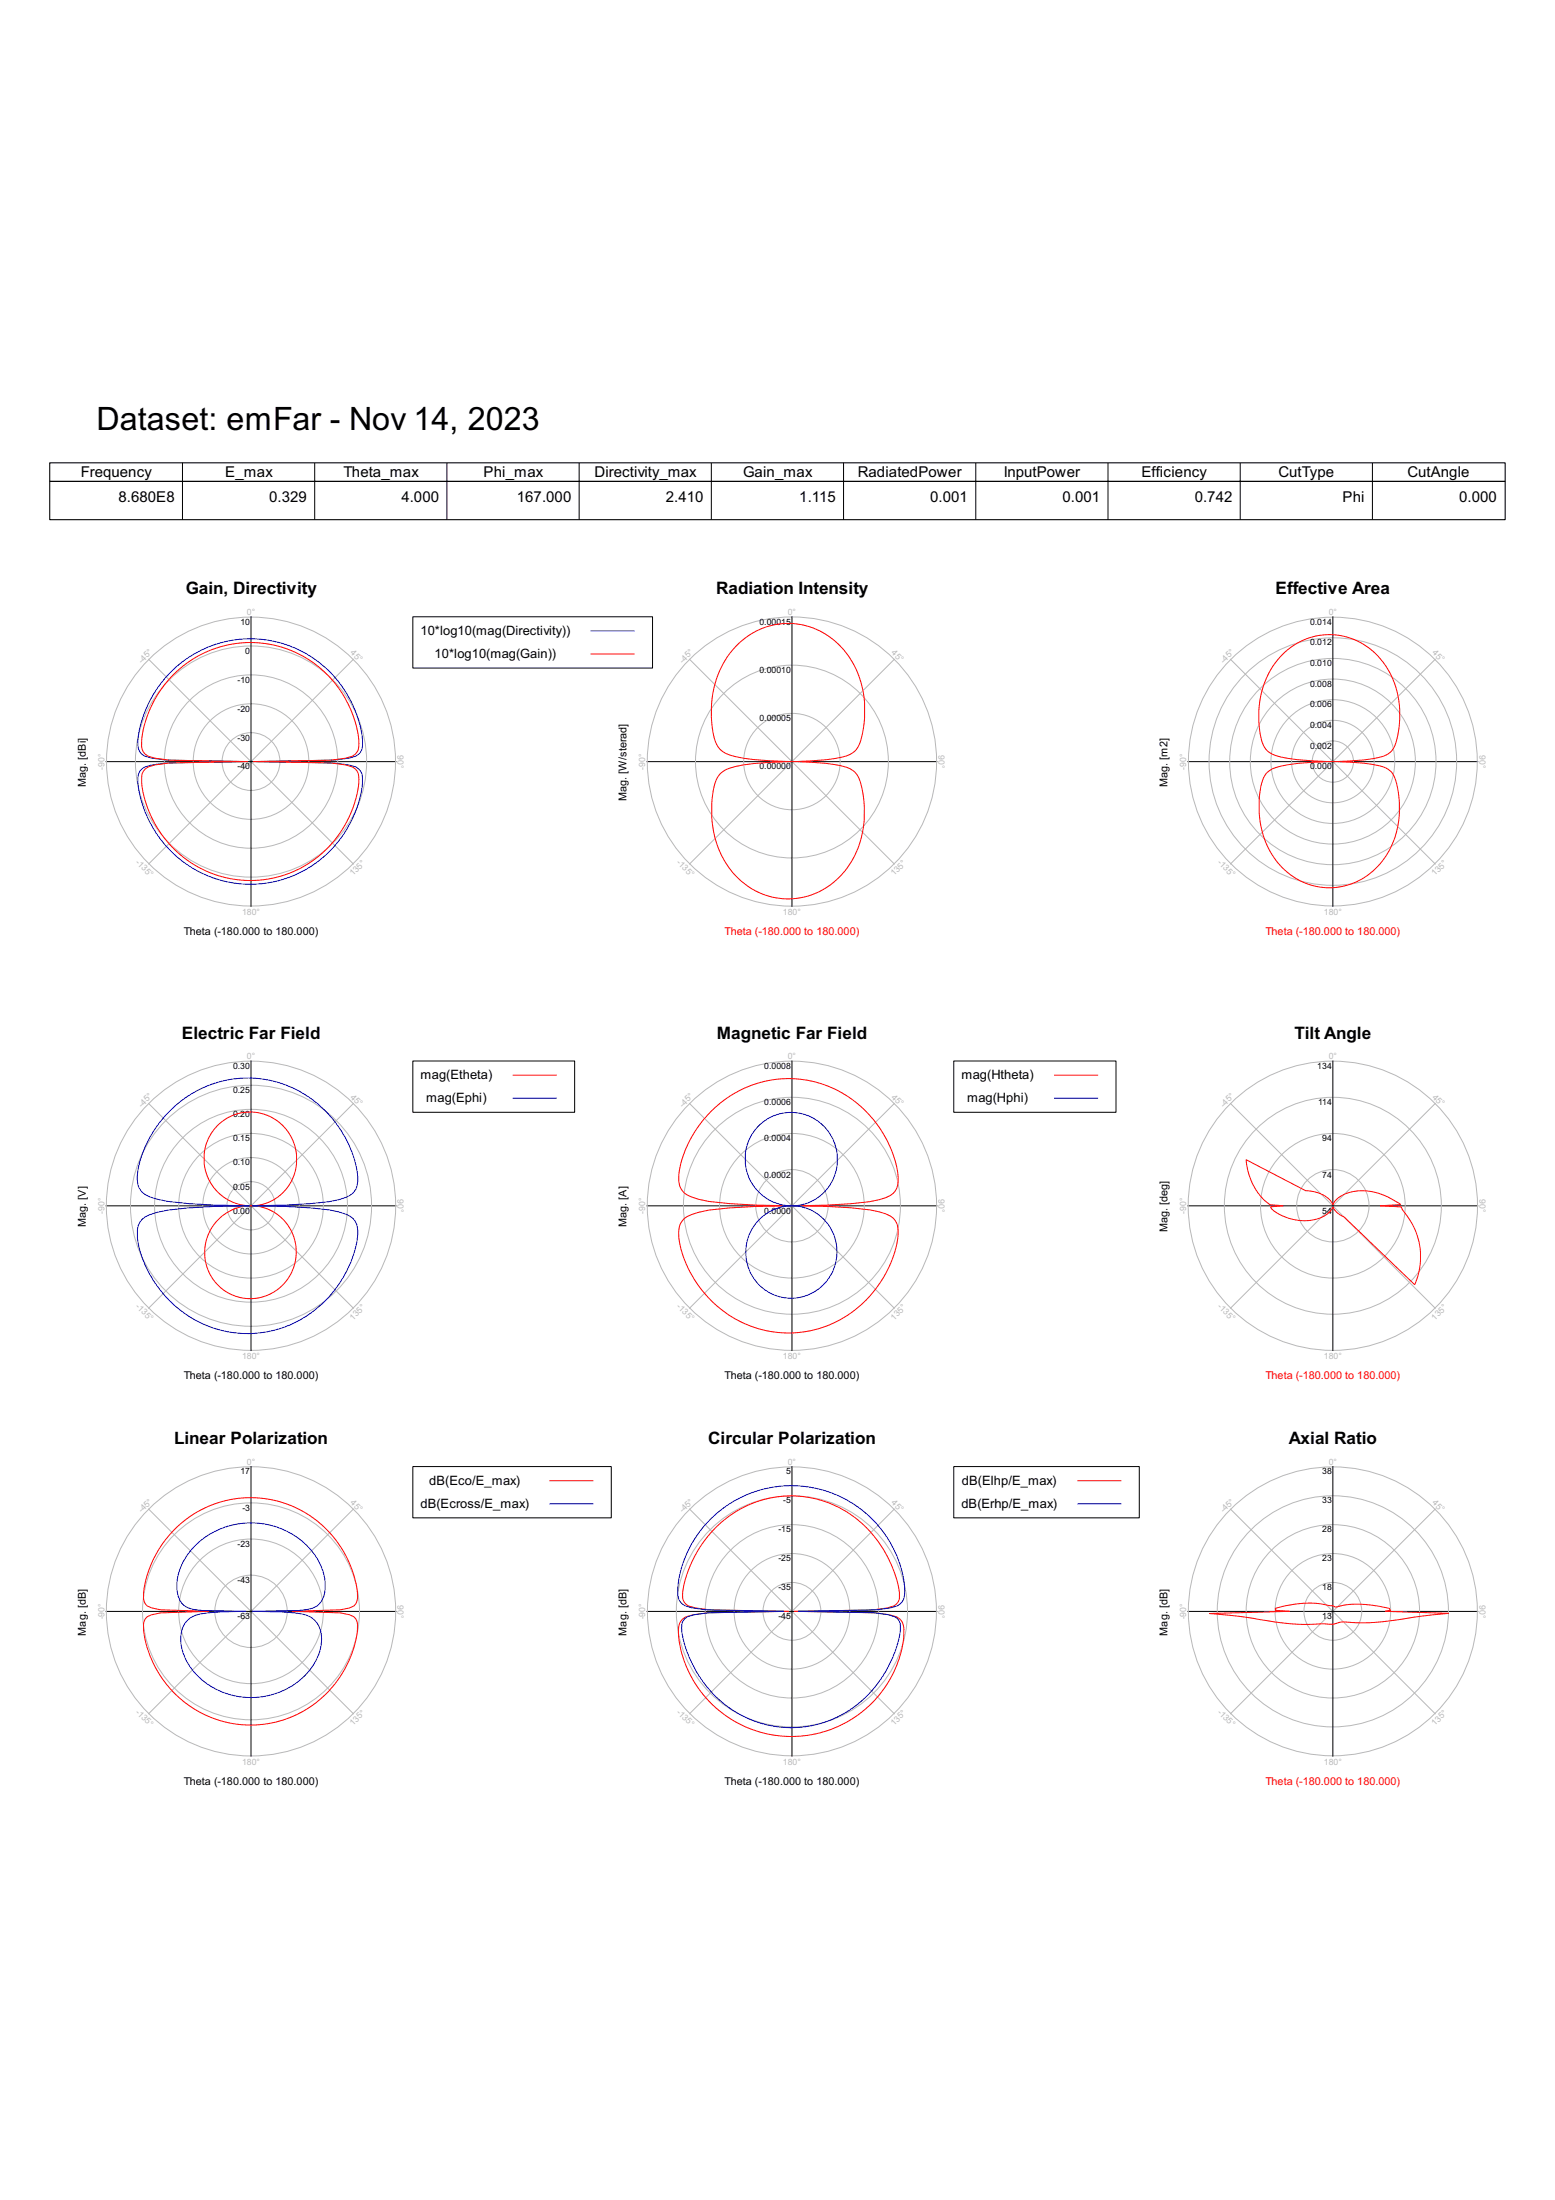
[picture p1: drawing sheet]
<svg xmlns="http://www.w3.org/2000/svg" width="210mm" height="297mm" viewBox="0 0 210 297" stroke-linecap="round" stroke-linejoin="round" font-family="sans-serif">
<path d="M6.7 62.5h196.5v7.7h-196.5z" fill="none" stroke="#000" stroke-width=".15"/>
<path d="M6.8 65h196.3M24.6 62.6v7.5M42.5 62.6v7.5M60.3 62.6v7.5M78.2 62.6v7.5M96 62.6v7.5M113.9 62.6v7.5M131.7 62.6v7.5M149.6 62.6v7.5M167.4 62.6v7.5M185.3 62.6v7.5" fill="none" stroke="#000" stroke-width=".14"/>
<g fill="none" stroke="#b8b8b8" stroke-width=".13">
<path d="M20.1 89l13.8 13.8M47.7 89l-13.8 13.8M93.1 89l27.6 27.7M120.7 89l-27.6 27.7M166.1 89l27.6 27.7M193.7 89l-27.6 27.7M33.9 102.8l-13.8 13.9M33.9 102.8l13.8 13.9M20.1 149l27.6 27.6M47.7 149l-27.6 27.6M93.1 149l27.6 27.6M120.7 149l-27.6 27.6"/>
<path d="M166.1 149l27.6 27.6M193.7 149l-27.6 27.6M20.1 203.7l27.6 27.7M47.7 203.7l-27.6 27.7M93.1 203.7l27.6 27.7M120.7 203.7l-27.6 27.7M166.1 203.7l27.6 27.7M193.7 203.7l-27.6 27.7"/>
<circle cx="33.9" cy="102.8" r="19.5"/>
<circle cx="33.9" cy="102.8" r="15.6"/>
<circle cx="33.9" cy="102.8" r="11.7"/>
<circle cx="33.9" cy="102.8" r="7.8"/>
<circle cx="33.9" cy="102.8" r="3.9"/>
<circle cx="106.9" cy="102.8" r="19.5"/>
<circle cx="106.9" cy="102.8" r="13"/>
<circle cx="106.9" cy="102.8" r="6.5"/>
<circle cx="179.9" cy="102.8" r="19.5"/>
<circle cx="179.9" cy="102.8" r="16.7"/>
<circle cx="179.9" cy="102.8" r="13.9"/>
<circle cx="179.9" cy="102.8" r="11.1"/>
<circle cx="179.9" cy="102.8" r="8.4"/>
<circle cx="179.9" cy="102.8" r="5.6"/>
<circle cx="179.9" cy="102.8" r="2.79"/>
<circle cx="33.9" cy="162.8" r="19.5"/>
<circle cx="33.9" cy="162.8" r="16.3"/>
<circle cx="33.9" cy="162.8" r="13"/>
<circle cx="33.9" cy="162.8" r="9.8"/>
<circle cx="33.9" cy="162.8" r="6.5"/>
<circle cx="33.9" cy="162.8" r="3.3"/>
<circle cx="106.9" cy="162.8" r="19.5"/>
<circle cx="106.9" cy="162.8" r="14.6"/>
<circle cx="106.9" cy="162.8" r="9.8"/>
<circle cx="106.9" cy="162.8" r="4.9"/>
<circle cx="179.9" cy="162.8" r="19.5"/>
<circle cx="179.9" cy="162.8" r="14.6"/>
<circle cx="179.9" cy="162.8" r="9.8"/>
<circle cx="179.9" cy="162.8" r="4.9"/>
<circle cx="33.9" cy="217.6" r="19.5"/>
<circle cx="33.9" cy="217.6" r="14.6"/>
<circle cx="33.9" cy="217.6" r="9.8"/>
<circle cx="33.9" cy="217.6" r="4.9"/>
<circle cx="106.9" cy="217.6" r="19.5"/>
<circle cx="106.9" cy="217.6" r="15.6"/>
<circle cx="106.9" cy="217.6" r="11.7"/>
<circle cx="106.9" cy="217.6" r="7.8"/>
<circle cx="106.9" cy="217.6" r="3.9"/>
<circle cx="179.9" cy="217.6" r="19.5"/>
<circle cx="179.9" cy="217.6" r="15.6"/>
<circle cx="179.9" cy="217.6" r="11.7"/>
<circle cx="179.9" cy="217.6" r="7.8"/>
<circle cx="179.9" cy="217.6" r="3.9"/>
</g>
<g fill="none" stroke="#000" stroke-width=".13">
<path d="M33.9 83.3v39.1M55.7 83.3h32.4v6.9h-32.4zM106.9 83.3v39.1M179.9 83.3v39.1M14.3 102.8h39.1M87.3 102.8h39.2M160.4 102.8h39.1M33.9 143.3v39M55.7 143.3h21.9v6.9h-21.9zM106.9 143.3v39M128.7 143.3h21.9v6.9h-21.9zM179.9 143.3v39"/>
<path d="M14.3 162.8h39.1M87.3 162.8h39.2M160.4 162.8h39.1M33.9 198v39.1M55.7 198h26.8v6.9h-26.8zM106.9 198v39.1M128.7 198h25.1v6.9h-25.1zM179.9 198v39.1M14.3 217.6h39.1M87.3 217.6h39.2M160.4 217.6h39.1"/>
</g>
<path d="M22.8 91a15.2 15.2 0 0 1 15.9-3.9 15.2 15.2 0 0 1 10.2 12.8 1.94 1.94 0 0 1-1.8 2.5l-1.9 .2-10.5 .2 10.5 .2 1.9 .3a1.91 1.91 0 0 1 1.8 2.4 15.2 15.2 0 0 1-14.6 13.7 15.2 15.2 0 0 1-15.5-12.5 4.8 4.8 0 0 1 .1-2.8l.6-.5 .9-.3 2-.3 10.5-.2-10.5-.2-2-.2a1.92 1.92 0 0 1-1.8-2.5 15.6 15.6 0 0 1 4.2-8.9zM79.8 85.2h5.8M22.8 150.1a14.7 14.7 0 0 1 23.7 3.2 12.4 12.4 0 0 1 1.8 6.4l-.2 .6a2.24 2.24 0 0 1-1.5 1.4l-.9 .3a57.7 57.7 0 0 1-11.6 .8 56.3 56.3 0 0 1 11.7 .8 3.1 3.1 0 0 1 2.2 1.4 6.5 6.5 0 0 1-.2 4 15.1 15.1 0 0 1-19 10.3 15.5 15.5 0 0 1-10.2-12.1 2.61 2.61 0 0 1 1.7-3.2l.9-.3a59.1 59.1 0 0 1 12.5-.9 59.1 59.1 0 0 1-12.5-.9 3.2 3.2 0 0 1-2.4-1.5 6.7 6.7 0 0 1 .3-4.2 16 16 0 0 1 3.7-6.1zM69.3 148.3h5.8M102.3 152.1a6.2 6.2 0 0 1 6.7-1.5 6.2 6.2 0 0 1 4 5.4v1.1a6.2 6.2 0 0 1-6.1 5.7 6.2 6.2 0 0 1 5.7 8.5 6.2 6.2 0 0 1-9.9 2.4 6.2 6.2 0 0 1-2-4.2v-.9a6.3 6.3 0 0 1 6.2-5.8 6.3 6.3 0 0 1-6.3-5.7v-1.3a6.2 6.2 0 0 1 1.7-3.7zM142.4 148.3h5.8M26.2 208.8a10.7 10.7 0 0 1 17 2.3l.4 1.1 .2 .9v1.8a2.63 2.63 0 0 1-2.2 2.4l-1.2 .1-6.4 .2h3.9a8.8 8.8 0 0 1 3.9 .6 3.7 3.7 0 0 1 1.5 4.3 9.3 9.3 0 0 1-7.8 6.6 9.8 9.8 0 0 1-10.8-5.8 4.4 4.4 0 0 1 .6-4.5l.2-.2a4 4 0 0 1 2.6-.8l5.1-.2-5.9-.2a3.6 3.6 0 0 1-2.7-.8 3.5 3.5 0 0 1-.7-2.1v-.8a8.3 8.3 0 0 1 2.3-4.9zM74.2 203h5.8M95.8 205.2a15.4 15.4 0 0 1 16.3-3.7 15.4 15.4 0 0 1 10 13.4 1.98 1.98 0 0 1-1.9 2.2l-2 .3-10.4 .2 10.1 .1 1.9 .3a1.75 1.75 0 0 1 1.7 2.4 15.3 15.3 0 0 1-14 12.8 15.1 15.1 0 0 1-15.5-13.5 1.43 1.43 0 0 1 .8-1.4l.9-.3 1.9-.2 10.2-.2-10.5-.2-1.9-.3a1.9 1.9 0 0 1-1.9-2v-.8a15.2 15.2 0 0 1 4.3-9.1zM145.5 203h5.8" fill="none" stroke="#00f" stroke-width=".13"/>
<g fill="none" stroke="#f00" stroke-width=".13">
<path d="M23.4 91.1a14.6 14.6 0 0 1 15.7-3.4 14.6 14.6 0 0 1 9.3 13.1 1.73 1.73 0 0 1-1.8 1.6l-1.9 .2-10.5 .2 10.5 .2 1.9 .3a1.75 1.75 0 0 1 1.8 1.8 14.7 14.7 0 0 1-13.6 13.7 14.7 14.7 0 0 1-15.4-11.5 6.7 6.7 0 0 1-.2-2.9 1.87 1.87 0 0 1 1.7-1.1l2-.3 10.5-.2-10.5-.2-2-.2a1.98 1.98 0 0 1-1.8-2.7 15.2 15.2 0 0 1 4.3-8.6zM79.8 88.3h5.8M99.3 87.3a9.7 9.7 0 0 1 15.7 2 12.8 12.8 0 0 1 1.7 5.6v2a9.4 9.4 0 0 1-1.1 4.2l-.3 .4a4.4 4.4 0 0 1-2.6 .9l-3.2 .3-2.6 .1h.8a26.6 26.6 0 0 1 6.6 .8 3.3 3.3 0 0 1 2.1 2.9l.2 1.7 .1 2.2a11.3 11.3 0 0 1-7.3 10.5 9.9 9.9 0 0 1-12.3-6 13.5 13.5 0 0 1-1-4.8v-1.5a7.6 7.6 0 0 1 1-4.1 3.6 3.6 0 0 1 2.2-1 35.3 35.3 0 0 1 7.6-.7 31.1 31.1 0 0 1-8.4-.9 3.5 3.5 0 0 1-2.3-3.2l-.2-1.9v-1.3a12.6 12.6 0 0 1 3.3-8.2zM173.2 88.3a9 9 0 0 1 14.3 2.4 12 12 0 0 1 1.4 5.1v1.4a9.1 9.1 0 0 1-1 4.1l-.3 .3a4.1 4.1 0 0 1-2.4 .8l-2.9 .3-2.4 .1h.8a24.2 24.2 0 0 1 6 .7 3 3 0 0 1 1.9 2.7l.3 2v1.6a10.3 10.3 0 0 1-7.2 9.8 9.2 9.2 0 0 1-11-6.2l-.6-2.4-.1-1.2v-1.7a7.1 7.1 0 0 1 .9-3.7l.3-.2a3.4 3.4 0 0 1 1.7-.8 32.4 32.4 0 0 1 7-.6h-.8a27.2 27.2 0 0 1-6.9-.8 3.2 3.2 0 0 1-2.1-2.9l-.2-1.6v-1.4a11.6 11.6 0 0 1 3.3-7.8zM29.3 152a6.3 6.3 0 0 1 6.6-1.5 6.3 6.3 0 0 1 4.1 5.5v1.1a6.2 6.2 0 0 1-6.1 5.7 6.2 6.2 0 0 1 6.1 5.9v.6a6.2 6.2 0 0 1-6.1 6 6.2 6.2 0 0 1-6.3-5.8v-.9a6.3 6.3 0 0 1 6.2-5.8 6.3 6.3 0 0 1-6.2-5.7v-1.3a6.4 6.4 0 0 1 1.7-3.8zM69.3 145.2h5.8M95.9 150.1a14.7 14.7 0 0 1 23.6 3.5 12.3 12.3 0 0 1 1.7 6.2l-.1 .5a2.24 2.24 0 0 1-1.5 1.4l-.9 .3a55 55 0 0 1-11.6 .8 55 55 0 0 1 11.6 .8 3.1 3.1 0 0 1 2.3 1.4 6.4 6.4 0 0 1-.2 4 15 15 0 0 1-18.4 10.4 15.4 15.4 0 0 1-10.8-12.5 2.52 2.52 0 0 1 1.7-2.9l1-.3a58.3 58.3 0 0 1 12.4-.9 59.7 59.7 0 0 1-12.4-.9 3.2 3.2 0 0 1-2.4-1.5 6.1 6.1 0 0 1 .2-3.9 16 16 0 0 1 3.8-6.4zM142.4 145.2h5.8M168.2 156.6l8 4.2a4 4 0 0 1 3.6 1.7l.1 .2 .5-.8 1.1-.6a7.4 7.4 0 0 1 6.9 .9l.7 .4-2.8 .2 2.9 .2v.1a10.9 10.9 0 0 1 2.5 5.7v1.4l-.1 1.1-.2 1.1-.4 1.1-9.6-9.2-.9-.6-.6-.8-.3 .6-.4 .4-1.1 .6a6.6 6.6 0 0 1-6.5-1.4l-.1-.2 1.7-.1-1.8-.1a8.3 8.3 0 0 1-3.2-6.1zM74.2 199.9h5.8M145.5 199.9h5.8M23.4 206.7a14.5 14.5 0 0 1 15.1-3.7 14.5 14.5 0 0 1 9.7 12 1.62 1.62 0 0 1-1 2.1l-1.2 .3-6.6 .2 6.6 .2 1.2 .2a1.62 1.62 0 0 1 1 2.1 14.5 14.5 0 0 1-14.4 12.8 14.5 14.5 0 0 1-14.4-12.8 1.63 1.63 0 0 1 1-2.1l1.3-.2 6.5-.2-6.5-.2-1.3-.3a1.63 1.63 0 0 1-1-2.1 14.7 14.7 0 0 1 4-8.3z"/>
<path d="M96.5 206.4a14.3 14.3 0 0 1 23.1 3.5 15.5 15.5 0 0 1 1.8 5.1 1.59 1.59 0 0 1-.8 1.8l-.9 .3-1.9 .3-10.6 .2 10.9 .2 2 .2a1.89 1.89 0 0 1 1.9 1.9v1.1a15.3 15.3 0 0 1-15.4 13.5 15.3 15.3 0 0 1-15-14 2.05 2.05 0 0 1 1.9-2.5l2-.2 10.9-.2-10.6-.2-1.9-.3-1-.3a1.96 1.96 0 0 1-.7-2.4 16.1 16.1 0 0 1 4.3-8zM163.2 217.9l10.9-.3-1.9-.2-.1-.2a13.2 13.2 0 0 1 6.8-.5l1.4 .3 1.4-.3a15.3 15.3 0 0 1 5.9 .5l.1 .2-.7 .2 8.6 .2-3.6 .4a52.5 52.5 0 0 1-7.8 .9l-2.9-.1-1.5 .3h-3.8a43.4 43.4 0 0 1-7.7-.9z"/>
</g>
<text font-size="4.3" x="13" y="58.1">Dataset: emFar - Nov 14, 2023</text>
<g font-size="2.3">
<text x="25.1" y="80.2">Gain, Directivity</text>
<text x="96.7" y="80.2">Radiation Intensity</text>
<text x="172.2" y="80.2">Effective Area</text>
<text x="24.5" y="140.2">Electric Far Field</text>
<text x="96.8" y="140.2">Magnetic Far Field</text>
<text x="174.7" y="140.2">Tilt Angle</text>
<text x="23.5" y="195">Linear Polarization</text>
<text x="95.6" y="195">Circular Polarization</text>
<text x="174" y="195">Axial Ratio</text>
</g>
<g font-size="2">
<text x="10.9" y="64.5">Frequency</text>
<text x="30.4" y="64.5">E_max</text>
<text x="46.4" y="64.5">Theta_max</text>
<text x="65.3" y="64.5">Phi_max</text>
<text x="80.3" y="64.5">Directivity_max</text>
<text x="100.3" y="64.5">Gain_max</text>
<text x="115.8" y="64.5">RadiatedPower</text>
<text x="135.5" y="64.5">InputPower</text>
<text x="154.1" y="64.5">Efficiency</text>
<text x="172.6" y="64.5">CutType</text>
<text x="190" y="64.5">CutAngle</text>
<text x="16" y="67.8">8.680E8</text>
<text x="36.3" y="67.8">0.329</text>
<text x="54.2" y="67.8">4.000</text>
<text x="69.8" y="67.8">167.000</text>
<text x="89.9" y="67.8">2.410</text>
<text x="107.9" y="67.8">1.115</text>
<text x="125.6" y="67.8">0.001</text>
<text x="143.4" y="67.8">0.001</text>
<text x="161.3" y="67.8">0.742</text>
<text x="181.2" y="67.8">Phi</text>
<text x="197" y="67.8">0.000</text>
</g>
<g font-size="1.7">
<text x="56.8" y="85.7">10*log10(mag(Directivity))</text>
<text x="58.7" y="88.8">10*log10(mag(Gain))</text>
<text x="56.8" y="145.7">mag(Etheta)</text>
<text x="57.5" y="148.8">mag(Ephi)</text>
<text x="129.8" y="145.7">mag(Htheta)</text>
<text x="130.5" y="148.8">mag(Hphi)</text>
<text x="56.8" y="203.6">dB(Ecross/E_max)</text>
<text x="57.9" y="200.4">dB(Eco/E_max)</text>
<text x="129.8" y="203.6">dB(Erhp/E_max)</text>
<text x="129.8" y="200.4">dB(Elhp/E_max)</text>
</g>
<g font-size="1.5">
<text x="11.6" y="106.3" transform="rotate(-90 11.6 106.3)">Mag. [dBi]</text>
<text x="157.6" y="106.2" transform="rotate(-90 157.6 106.2)">Mag. [m2]</text>
<text x="84.6" y="108.2" transform="rotate(-90 84.6 108.2)">Mag. [W/sterad]</text>
<text x="24.8" y="126.3">Theta (-180.000 to 180.000)</text>
<text x="11.6" y="165.7" transform="rotate(-90 11.6 165.7)">Mag. [V]</text>
<text x="84.6" y="165.7" transform="rotate(-90 84.6 165.7)">Mag. [A]</text>
<text x="157.6" y="166.4" transform="rotate(-90 157.6 166.4)">Mag. [deg]</text>
<text x="24.8" y="186.2">Theta (-180.000 to 180.000)</text>
<text x="97.8" y="186.2">Theta (-180.000 to 180.000)</text>
<text x="11.6" y="220.8" transform="rotate(-90 11.6 220.8)">Mag. [dB]</text>
<text x="84.6" y="220.8" transform="rotate(-90 84.6 220.8)">Mag. [dB]</text>
<text x="157.6" y="220.8" transform="rotate(-90 157.6 220.8)">Mag. [dB]</text>
<text x="24.8" y="241">Theta (-180.000 to 180.000)</text>
<text x="97.8" y="241">Theta (-180.000 to 180.000)</text>
</g>
<g font-size="1.5" fill="#f00">
<text x="97.8" y="126.3">Theta (-180.000 to 180.000)</text>
<text x="170.8" y="126.3">Theta (-180.000 to 180.000)</text>
<text x="170.8" y="186.2">Theta (-180.000 to 180.000)</text>
<text x="170.8" y="241">Theta (-180.000 to 180.000)</text>
</g>
<g font-size="1.2" fill="#b8b8b8">
<text x="33.3" y="83">0°</text>
<text x="106.3" y="83">0°</text>
<text x="179.4" y="83">0°</text>
<text x="19.1" y="89.6" transform="rotate(-45 19.1 89.6)">-45°</text>
<text x="47.2" y="88.2" transform="rotate(45 47.2 88.2)">45°</text>
<text x="92.2" y="89.6" transform="rotate(-45 92.2 89.6)">-45°</text>
<text x="120.3" y="88.2" transform="rotate(45 120.3 88.2)">45°</text>
<text x="165.2" y="89.6" transform="rotate(-45 165.2 89.6)">-45°</text>
<text x="193.3" y="88.2" transform="rotate(45 193.3 88.2)">45°</text>
<text x="53.7" y="101.9" transform="rotate(90 53.7 101.9)">90°</text>
<text x="126.7" y="101.9" transform="rotate(90 126.7 101.9)">90°</text>
<text x="199.7" y="101.9" transform="rotate(90 199.7 101.9)">90°</text>
<text x="14.1" y="103.9" transform="rotate(-90 14.1 103.9)">-90°</text>
<text x="87.1" y="103.9" transform="rotate(-90 87.1 103.9)">-90°</text>
<text x="160.1" y="103.9" transform="rotate(-90 160.1 103.9)">-90°</text>
<text x="18.3" y="116.5" transform="rotate(45 18.3 116.5)">-135°</text>
<text x="47.7" y="118.3" transform="rotate(-45 47.7 118.3)">135°</text>
<text x="91.3" y="116.5" transform="rotate(45 91.3 116.5)">-135°</text>
<text x="120.7" y="118.3" transform="rotate(-45 120.7 118.3)">135°</text>
<text x="164.3" y="116.5" transform="rotate(45 164.3 116.5)">-135°</text>
<text x="193.7" y="118.3" transform="rotate(-45 193.7 118.3)">135°</text>
<text x="32.7" y="123.6">180°</text>
<text x="105.7" y="123.6">180°</text>
<text x="178.7" y="123.6">180°</text>
<text x="33.3" y="143">0°</text>
<text x="106.3" y="143">0°</text>
<text x="179.4" y="143">0°</text>
<text x="19.1" y="149.6" transform="rotate(-45 19.1 149.6)">-45°</text>
<text x="47.2" y="148.2" transform="rotate(45 47.2 148.2)">45°</text>
<text x="92.2" y="149.6" transform="rotate(-45 92.2 149.6)">-45°</text>
<text x="120.3" y="148.2" transform="rotate(45 120.3 148.2)">45°</text>
<text x="165.2" y="149.6" transform="rotate(-45 165.2 149.6)">-45°</text>
<text x="193.3" y="148.2" transform="rotate(45 193.3 148.2)">45°</text>
<text x="53.7" y="161.9" transform="rotate(90 53.7 161.9)">90°</text>
<text x="126.7" y="161.9" transform="rotate(90 126.7 161.9)">90°</text>
<text x="199.7" y="161.9" transform="rotate(90 199.7 161.9)">90°</text>
<text x="14.1" y="163.9" transform="rotate(-90 14.1 163.9)">-90°</text>
<text x="87.1" y="163.9" transform="rotate(-90 87.1 163.9)">-90°</text>
<text x="160.1" y="163.9" transform="rotate(-90 160.1 163.9)">-90°</text>
<text x="18.3" y="176.5" transform="rotate(45 18.3 176.5)">-135°</text>
<text x="47.7" y="178.3" transform="rotate(-45 47.7 178.3)">135°</text>
<text x="91.3" y="176.5" transform="rotate(45 91.3 176.5)">-135°</text>
<text x="120.7" y="178.3" transform="rotate(-45 120.7 178.3)">135°</text>
<text x="164.3" y="176.5" transform="rotate(45 164.3 176.5)">-135°</text>
<text x="193.7" y="178.3" transform="rotate(-45 193.7 178.3)">135°</text>
<text x="32.7" y="183.5">180°</text>
<text x="105.7" y="183.5">180°</text>
<text x="178.7" y="183.5">180°</text>
<text x="33.3" y="197.8">0°</text>
<text x="106.3" y="197.8">0°</text>
<text x="179.4" y="197.8">0°</text>
<text x="47.2" y="203" transform="rotate(45 47.2 203)">45°</text>
<text x="120.3" y="203" transform="rotate(45 120.3 203)">45°</text>
<text x="193.3" y="203" transform="rotate(45 193.3 203)">45°</text>
<text x="19.1" y="204.3" transform="rotate(-45 19.1 204.3)">-45°</text>
<text x="92.2" y="204.3" transform="rotate(-45 92.2 204.3)">-45°</text>
<text x="165.2" y="204.3" transform="rotate(-45 165.2 204.3)">-45°</text>
<text x="14.1" y="218.6" transform="rotate(-90 14.1 218.6)">-90°</text>
<text x="53.7" y="216.7" transform="rotate(90 53.7 216.7)">90°</text>
<text x="87.1" y="218.6" transform="rotate(-90 87.1 218.6)">-90°</text>
<text x="126.7" y="216.7" transform="rotate(90 126.7 216.7)">90°</text>
<text x="160.1" y="218.6" transform="rotate(-90 160.1 218.6)">-90°</text>
<text x="199.7" y="216.7" transform="rotate(90 199.7 216.7)">90°</text>
<text x="18.3" y="231.2" transform="rotate(45 18.3 231.2)">-135°</text>
<text x="47.7" y="233.1" transform="rotate(-45 47.7 233.1)">135°</text>
<text x="91.3" y="231.2" transform="rotate(45 91.3 231.2)">-135°</text>
<text x="120.7" y="233.1" transform="rotate(-45 120.7 233.1)">135°</text>
<text x="164.3" y="231.2" transform="rotate(45 164.3 231.2)">-135°</text>
<text x="193.7" y="233.1" transform="rotate(-45 193.7 233.1)">135°</text>
<text x="32.7" y="238.3">180°</text>
<text x="105.7" y="238.3">180°</text>
<text x="178.7" y="238.3">180°</text>
</g>
<g font-size="1.2">
<text x="32.4" y="84.3">10</text>
<text x="33.1" y="88.3">0</text>
<text x="102.5" y="84.3">0.00015</text>
<text x="176.8" y="89.9">0.010</text>
<text x="176.8" y="87.1">0.012</text>
<text x="176.8" y="84.3">0.014</text>
<text x="32.1" y="92.2">-10</text>
<text x="102.5" y="90.9">0.00010</text>
<text x="176.8" y="95.5">0.006</text>
<text x="176.8" y="92.7">0.008</text>
<text x="32.1" y="100">-30</text>
<text x="32.1" y="96.1">-20</text>
<text x="102.5" y="97.4">0.00005</text>
<text x="176.8" y="101.1">0.002</text>
<text x="176.8" y="98.3">0.004</text>
<text x="32.1" y="103.9">-40</text>
<text x="102.5" y="103.9">0.00000</text>
<text x="176.8" y="103.9">0.000</text>
<text x="31.5" y="147.6">0.25</text>
<text x="31.5" y="144.3">0.30</text>
<text x="103.2" y="149.2">0.0006</text>
<text x="103.2" y="144.3">0.0008</text>
<text x="177.8" y="144.3">134</text>
<text x="177.9" y="149.2">114</text>
<text x="31.5" y="154.1">0.15</text>
<text x="31.5" y="150.8">0.20</text>
<text x="103.2" y="154.1">0.0004</text>
<text x="178.5" y="154.1">94</text>
<text x="31.5" y="160.6">0.05</text>
<text x="31.5" y="157.4">0.10</text>
<text x="103.2" y="159">0.0002</text>
<text x="178.5" y="159">74</text>
<text x="31.5" y="163.9">0.00</text>
<text x="103.2" y="163.9">0.0000</text>
<text x="178.5" y="163.9">54</text>
<text x="32.4" y="199.1">17</text>
<text x="32.7" y="204">-3</text>
<text x="105.7" y="203">-5</text>
<text x="106.1" y="199.1">5</text>
<text x="178.5" y="203">33</text>
<text x="178.5" y="199.1">38</text>
<text x="32.1" y="208.9">-23</text>
<text x="105.1" y="206.9">-15</text>
<text x="178.5" y="206.9">28</text>
<text x="32.1" y="213.7">-43</text>
<text x="105.1" y="214.7">-35</text>
<text x="105.1" y="210.8">-25</text>
<text x="178.5" y="214.7">18</text>
<text x="178.5" y="210.8">23</text>
<text x="32.1" y="218.6">-63</text>
<text x="105.1" y="218.6">-45</text>
<text x="178.5" y="218.6">13</text>
</g>
</svg>
